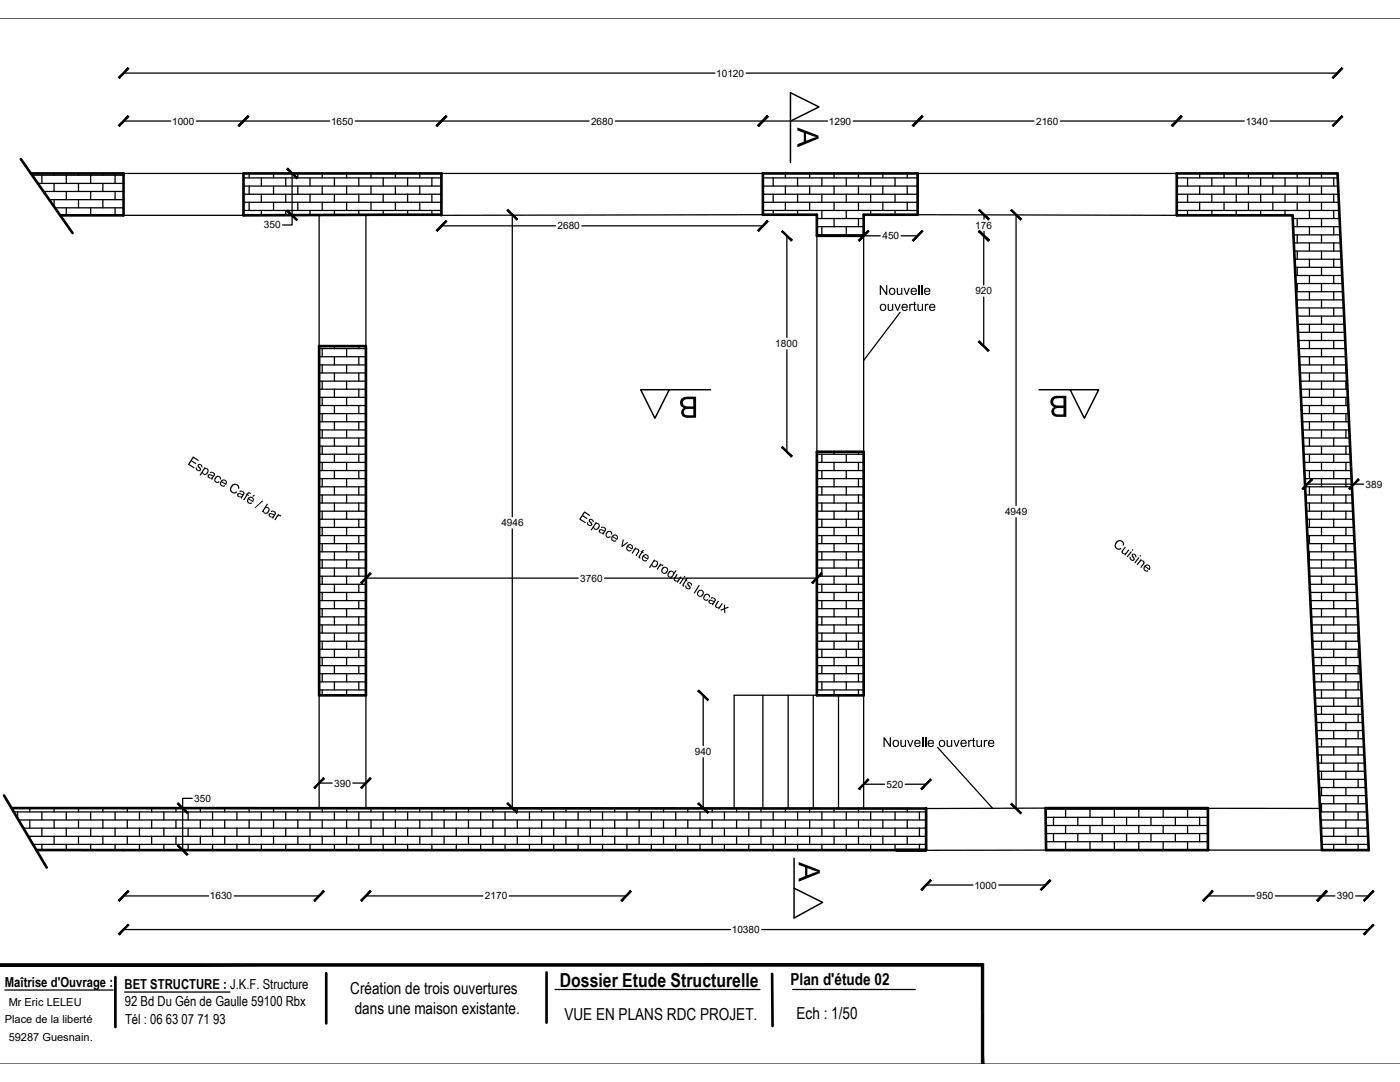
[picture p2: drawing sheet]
<svg xmlns="http://www.w3.org/2000/svg" width="279mm" height="216mm" viewBox="0 0 279 216" stroke-linecap="round" stroke-linejoin="round" font-family="sans-serif">
<!-- layer: 0 -->
<g fill="none" stroke="#000" stroke-width=".53">
<path d="M4.1 31.7l10.4 14.8M6.2 34.6h18.5v8.4h-12.7M152.3 34.6h30.8v8.3l-10.7-.1v4.3h-9.4v-4.3h-10.7zM234.8 34.6h32.1l6.3 135h-9.4l-5.8-126.6h-23.2zM88.1 42.8l-39.5 .2v-8.4h39.5v8.4M73 69.1h-9.3v69.6h9.3v-69.5M163 90.1h9.4v48.6h-9.4zM.8 158.7l8.5 14.4M2.3 161.2l182.5 .1M178.9 169.6h5.9h-5.9M184.8 161.2v8.4h-177.5M241.1 161.2h-32.4l.1 8.4h32.4"/>
<path d="M241.1 161.3v8.3M23 195v9.9M65.1 194.2v10M109.1 194v10.1M154.1 194.3l.1 10.4"/>
</g>
<g fill="none" stroke="#000" stroke-width=".25">
<path d="M6.4 35h18.3M7.6 36.6h17.1M8.4 35v1.6M8.7 38.2h16M9.8 39.8h14.9M10.8 34.6v.4M10.8 36.6v1.6M10.8 39.8v1.4M13.2 35v1.6M13.2 38.2v1.6M15.7 34.6v.4M15.7 36.6v1.6"/>
<path d="M15.7 39.8v1.7M18.1 35v1.6M18.1 38.2v1.6M20.5 34.6v.4M20.5 36.6v1.6M20.5 39.8v1.7M23 35v1.6M23 38.2v1.6M48.6 35.5h39.5M48.6 37.1h39.5M48.6 38.8h39.5M49.7 34.6v.9"/>
<path d="M49.7 37.1v1.7M52.2 35.5v1.6M52.2 38.8v1.6M54.6 34.6v.9M54.6 37.1v1.7M57 35.5v1.6M57 38.8v1.6M59.4 34.6v.9M59.4 37.1v1.7M61.9 35.5v1.6M61.9 38.8v1.6M64.3 34.6v.9"/>
<path d="M64.3 37.1v1.7M66.7 35.5v1.6M66.7 38.8v1.6M69.2 34.6v.9M69.2 37.1v1.7M71.6 35.5v1.6M71.6 38.8v1.6M74 34.6v.9M74 37.1v1.7M76.5 35.5v1.6M76.5 38.8v1.6M78.9 34.6v.9"/>
<path d="M78.9 37.1v1.7M81.3 35.5v1.6M81.3 38.8v1.6M83.8 34.6v.9M83.8 37.1v1.7M86.2 35.5v1.6M86.2 38.8v1.6M152.3 35.5h30.8M152.3 37.1h30.8M152.3 38.8h30.8M154.3 35.5v1.6M154.3 38.8v1.6"/>
<path d="M156.7 34.6v.9M156.7 37.1v1.7M159.2 35.5v1.6M159.2 38.8v1.6M161.6 34.6v.9M161.6 37.1v1.7M164 35.5v1.6M164 38.8v1.6M166.5 34.6v.9M166.5 37.1v1.7M168.9 35.5v1.6M168.9 38.8v1.6"/>
<path d="M171.3 34.6v.9M171.3 37.1v1.7M173.8 35.5v1.6M173.8 38.8v1.6M176.2 34.6v.9M176.2 37.1v1.7M178.6 35.5v1.6M178.6 38.8v1.6M181.1 34.6v.9M181.1 37.1v1.7M234.8 35.5h32.2M234.8 37.1h32.2"/>
<path d="M234.8 38.8h32.3M237 35.5v1.6M237 38.8v1.6M239.4 34.6v.9M239.4 37.1v1.7M241.9 35.5v1.6M241.9 38.8v1.6M244.3 34.6v.9M244.3 37.1v1.7M246.7 35.5v1.6M246.7 38.8v1.6M249.2 34.6v.9"/>
<path d="M249.2 37.1v1.7M251.6 35.5v1.6M251.6 38.8v1.6M254 34.6v.9M254 37.1v1.7M256.5 35.5v1.6M256.5 38.8v1.6M258.9 34.6v.9M258.9 37.1v1.7M261.3 35.5v1.6M261.3 38.8v1.6M263.7 34.6v.9"/>
<path d="M263.7 37.1v1.7M266.2 35.5v1.6M266.2 38.8v1.6M11 41.5h13.7M13.2 41.5v1.5M18.1 41.5v1.5M23 41.5v1.5M48.6 40.4h39.5M48.6 42h39.5M49.7 40.4v1.6M52.2 42v1M54.6 40.4v1.6"/>
<path d="M57 42v.9M59.4 40.4v1.6M61.9 42v.9M64.3 40.4v1.6M66.7 42v.9M69.2 40.4v1.6M71.6 42v.9M74 40.4v1.6M76.5 42v.8M78.9 40.4v1.6M81.3 42v.8M83.8 40.4v1.6"/>
<path d="M86.2 42v.8M152.3 40.4h30.8M152.3 42h30.8M154.3 42v.8M156.7 40.4v1.6M159.2 42v.8M161.6 40.4v1.6M163 43.6h9.4M163 45.2h9.4M163 46.9h9.4M164 42v1.6M164 45.2v1.7"/>
<path d="M166.5 40.4v1.6M166.5 43.6v1.6M166.5 46.9v.2M168.9 42v1.6M168.9 45.2v1.7M171.3 40.4v1.6M171.3 43.6v1.6M171.3 46.9v.2M173.8 42v.8M176.2 40.4v1.6M178.6 42v.8M181.1 40.4v1.6"/>
<path d="M234.8 40.4h32.4M234.8 42h32.5M237 42v.9M239.4 40.4v1.6M241.9 42v.9M244.3 40.4v1.6M246.7 42v1M249.2 40.4v1.6M251.6 42v1M254 40.4v1.6M256.5 42v1M258 43.6h9.3"/>
<path d="M258.1 45.2h9.3M258.1 46.9h9.4M258.2 48.5h9.4M258.3 50.1h9.3M258.4 51.7h9.3M258.4 53.3h9.4M258.5 55h9.4M258.6 56.6h9.3M258.7 58.2h9.3M258.7 59.8h9.4M258.9 40.4v1.6M258.9 43.6v1.6"/>
<path d="M258.9 46.9v1.6M258.9 50.1v1.6M258.9 53.3v1.7M258.9 56.6v1.6M258.9 59.8v1.6M261.3 42v1.6M261.3 45.2v1.7M261.3 48.5v1.6M261.3 51.7v1.6M261.3 55v1.6M261.3 58.2v1.6M263.7 40.4v1.6"/>
<path d="M263.7 43.6v1.6M263.7 46.9v1.6M263.7 50.1v1.6M263.7 53.3v1.7M263.7 56.6v1.6M263.7 59.8v1.6M266.2 42v1.6M266.2 45.2v1.7M266.2 48.5v1.6M266.2 51.7v1.6M266.2 55v1.6M266.2 58.2v1.6"/>
<path d="M63.7 69.6h9.3M63.7 71.2h9.3M63.7 72.8h9.3M63.7 74.4h9.3M63.7 76.1h9.3M63.7 77.7h9.3M63.7 79.3h9.3M64.3 69.6v1.6M64.3 72.8v1.6M64.3 76.1v1.6M64.3 79.3v1.6M66.7 69.1v.5"/>
<path d="M66.7 71.2v1.6M66.7 74.4v1.7M66.7 77.7v1.6M69.2 69.6v1.6M69.2 72.8v1.6M69.2 76.1v1.6M69.2 79.3v1.6M71.6 69.1v.5M71.6 71.2v1.6M71.6 74.4v1.7M71.6 77.7v1.6M258.8 61.4h9.4"/>
<path d="M258.9 63.1h9.3M259 64.7h9.3M259 66.3h9.4M259.1 67.9h9.4M259.2 69.6h9.3M259.4 72.8h9.3M259.4 74.4h9.4M259.5 76.1h9.3M259.6 77.7h9.3M259.7 79.3h9.3M261.3 61.4v1.7M261.3 64.7v1.6"/>
<path d="M261.3 67.9v1.7M261.3 71.2v1.6M261.3 74.4v1.7M261.3 77.7v1.6M263.7 63.1v1.6M263.7 66.3v1.6M263.7 69.6v1.6M263.7 72.8v1.6M263.7 76.1v1.6M263.7 79.3v1.6M266.2 61.4v1.7M266.2 64.7v1.6"/>
<path d="M266.2 67.9v1.7M266.2 71.2v1.6M266.2 74.4v1.7M266.2 77.7v1.6M268.6 71.2h-9.3M268.6 72.8v1.6M268.6 76.1v1.6M268.6 79.3v1.6M63.7 80.9h9.3M63.7 82.5h9.3M63.7 84.2h9.3M63.7 85.8h9.3"/>
<path d="M63.7 87.4h9.3M63.7 89h9.3M63.7 90.6h9.3M63.7 92.3h9.3M63.7 93.9h9.3M63.7 95.5h9.3M63.7 97.1h9.3M63.7 98.8h9.3M64.3 82.5v1.7M64.3 85.8v1.6M64.3 89v1.6M64.3 92.3v1.6"/>
<path d="M64.3 95.5v1.6M64.3 98.8v1.6M66.7 80.9v1.6M66.7 84.2v1.6M66.7 87.4v1.6M66.7 90.6v1.7M66.7 93.9v1.6M66.7 97.1v1.7M69.2 82.5v1.7M69.2 85.8v1.6M69.2 89v1.6M69.2 92.3v1.6"/>
<path d="M69.2 95.5v1.6M69.2 98.8v1.6M71.6 80.9v1.6M71.6 84.2v1.6M71.6 87.4v1.6M71.6 90.6v1.7M71.6 93.9v1.6M71.6 97.1v1.7M163 90.6h9.4M163 92.3h9.4M163 93.9h9.4M163 95.5h9.4"/>
<path d="M163 97.1h9.4M163 98.8h9.4M164 90.6v1.7M164 93.9v1.6M164 97.1v1.7M166.5 90.1v.5M166.5 92.3v1.6M166.5 95.5v1.6M166.5 98.8v1.6M168.9 90.6v1.7M168.9 93.9v1.6M168.9 97.1v1.7"/>
<path d="M171.3 90.1v.5M171.3 92.3v1.6M171.3 95.5v1.6M171.3 98.8v1.6M259.7 80.9h9.4M259.8 82.5h9.3M259.9 84.2h9.3M259.9 85.8h9.4M260 87.4h9.4M260.1 89h9.3M260.2 90.6h9.3M260.2 92.3h9.4"/>
<path d="M260.3 93.9h9.4M260.4 95.5h9.3M260.5 97.1h9.3M260.5 98.8h9.4M261.3 80.9v1.6M261.3 84.2v1.6M261.3 87.4v1.6M261.3 90.6v1.7M261.3 93.9v1.6M261.3 97.1v1.7M263.7 82.5v1.7M263.7 85.8v1.6"/>
<path d="M263.7 89v1.6M263.7 92.3v1.6M263.7 95.5v1.6M263.7 98.8v1.6M266.2 80.9v1.6M266.2 84.2v1.6M266.2 87.4v1.6M266.2 90.6v1.7M266.2 93.9v1.6M266.2 97.1v1.7M268.6 82.5v1.7M268.6 85.8v1.6"/>
<path d="M268.6 89v1.6M268.6 92.3v1.6M268.6 95.5v1.6M268.6 98.8v1.6M63.7 100.4h9.3M63.7 102h9.3M63.7 103.6h9.3M63.7 105.2h9.3M63.7 106.9h9.3M63.7 108.5h9.3M63.7 110.1h9.3M63.7 111.7h9.3"/>
<path d="M63.7 113.3h9.3M63.7 115h9.3M63.7 116.6h9.3M63.7 118.2h9.3M63.7 119.8h9.3M64.3 102v1.6M64.3 105.2v1.7M64.3 108.5v1.6M64.3 111.7v1.6M64.3 115v1.6M64.3 118.2v1.6M66.7 100.4v1.6"/>
<path d="M66.7 103.6v1.6M66.7 106.9v1.6M66.7 110.1v1.6M66.7 113.3v1.7M66.7 116.6v1.6M66.7 119.8v1.7M69.2 102v1.6M69.2 105.2v1.7M69.2 108.5v1.6M69.2 111.7v1.6M69.2 115v1.6M69.2 118.2v1.6"/>
<path d="M71.6 100.4v1.6M71.6 103.6v1.6M71.6 106.9v1.6M71.6 110.1v1.6M71.6 113.3v1.7M71.6 116.6v1.6M71.6 119.8v1.7M163 100.4h9.4M163 102h9.4M163 103.6h9.4M163 105.2h9.4M163 106.9h9.4"/>
<path d="M163 108.5h9.4M163 110.1h9.4M163 111.7h9.4M163 113.3h9.4M163 115h9.4M163 116.6h9.4M163 118.2h9.4M163 119.8h9.4M164 100.4v1.6M164 103.6v1.6M164 106.9v1.6M164 110.1v1.6"/>
<path d="M164 113.3v1.7M164 116.6v1.6M164 119.8v1.7M166.5 102v1.6M166.5 105.2v1.7M166.5 108.5v1.6M166.5 111.7v1.6M166.5 115v1.6M166.5 118.2v1.6M168.9 100.4v1.6M168.9 103.6v1.6M168.9 106.9v1.6"/>
<path d="M168.9 110.1v1.6M168.9 113.3v1.7M168.9 116.6v1.6M168.9 119.8v1.7M171.3 102v1.6M171.3 105.2v1.7M171.3 108.5v1.6M171.3 111.7v1.6M171.3 115v1.6M171.3 118.2v1.6M260.6 100.4h9.4M260.7 102h9.3"/>
<path d="M260.8 103.6h9.3M260.8 105.2h9.4M260.9 106.9h9.4M261 108.5h9.3M261.1 110.1h9.3M261.2 111.7h9.3M261.2 113.3h9.4M261.3 115h9.3M261.3 100.4v1.6M261.3 103.6v1.6M261.3 106.9v1.6M261.3 110.1v1.6"/>
<path d="M261.3 113.3v1.7M261.4 116.6h9.3M261.5 118.2h9.3M261.5 119.8h9.3M263.7 102v1.6M263.7 105.2v1.7M263.7 108.5v1.6M263.7 111.7v1.6M263.7 115v1.6M263.7 118.2v1.6M266.2 100.4v1.6M266.2 103.6v1.6"/>
<path d="M266.2 106.9v1.6M266.2 110.1v1.6M266.2 113.3v1.7M266.2 116.6v1.6M266.2 119.8v1.7M268.6 102v1.6M268.6 105.2v1.7M268.6 108.5v1.6M268.6 111.7v1.6M268.6 115v1.6M268.6 118.2v1.6M63.7 121.5h9.3"/>
<path d="M63.7 123.1h9.3M63.7 124.7h9.3M63.7 126.3h9.3M63.7 128h9.3M63.7 129.6h9.3M63.7 131.2h9.3M63.7 132.8h9.3M63.7 134.4h9.3M63.7 136.1h9.3M63.7 137.7h9.3M64.3 121.5v1.6M64.3 124.7v1.6"/>
<path d="M64.3 128v1.6M64.3 131.2v1.6M64.3 134.4v1.7M64.3 137.7v1M66.7 123.1v1.6M66.7 126.3v1.7M66.7 129.6v1.6M66.7 132.8v1.6M66.7 136.1v1.6M69.2 121.5v1.6M69.2 124.7v1.6M69.2 128v1.6"/>
<path d="M69.2 131.2v1.6M69.2 134.4v1.7M69.2 137.7v1M71.6 123.1v1.6M71.6 126.3v1.7M71.6 129.6v1.6M71.6 132.8v1.6M71.6 136.1v1.6M163 121.5h9.4M163 123.1h9.4M163 124.7h9.4M163 126.3h9.4"/>
<path d="M163 128h9.4M163 129.6h9.4M163 131.2h9.4M163 132.8h9.4M163 134.4h9.4M163 136.1h9.4M163 137.7h9.4M164 123.1v1.6M164 126.3v1.7M164 129.6v1.6M164 132.8v1.6M164 136.1v1.6"/>
<path d="M166.5 121.5v1.6M166.5 124.7v1.6M166.5 128v1.6M166.5 131.2v1.6M166.5 134.4v1.7M166.5 137.7v1M168.9 123.1v1.6M168.9 126.3v1.7M168.9 129.6v1.6M168.9 132.8v1.6M168.9 136.1v1.6M171.3 121.5v1.6"/>
<path d="M171.3 124.7v1.6M171.3 128v1.6M171.3 131.2v1.6M171.3 134.4v1.7M171.3 137.7v1M261.6 121.5h9.3M261.7 123.1h9.3M261.7 124.7h9.4M261.8 126.3h9.3M261.9 128h9.3M262 129.6h9.3M262 131.2h9.4"/>
<path d="M262.1 132.8h9.4M262.2 134.4h9.3M262.3 136.1h9.3M262.3 137.7h9.4M262.4 139.3h9.4M263.7 121.5v1.6M263.7 124.7v1.6M263.7 128v1.6M263.7 131.2v1.6M263.7 134.4v1.7M263.7 137.7v1.6M266.2 123.1v1.6"/>
<path d="M266.2 126.3v1.7M266.2 129.6v1.6M266.2 132.8v1.6M266.2 136.1v1.6M266.2 139.3v1.6M268.6 121.5v1.6M268.6 124.7v1.6M268.6 128v1.6M268.6 131.2v1.6M268.6 134.4v1.7M268.6 137.7v1.6M271 123.9v.8"/>
<path d="M271 126.3v1.7M271 129.6v1.6M271 132.8v1.6M271 136.1v1.6M271 139.3v1.6M262.5 140.9h9.3M262.6 142.5h9.3M262.6 144.2h9.4M262.7 145.8h9.4M262.8 147.4h9.3M262.9 149h9.3M263 150.6h9.3"/>
<path d="M263 152.3h9.4M263.1 153.9h9.3M263.2 155.5h9.3M263.2 157.1h9.4M263.3 158.8h9.3M263.7 140.9v1.6M263.7 144.2v1.6M263.7 147.4v1.6M263.7 150.6v1.7M263.7 153.9v1.6M263.7 157.1v1.7M266.2 142.5v1.7"/>
<path d="M266.2 145.8v1.6M266.2 149v1.6M266.2 152.3v1.6M266.2 155.5v1.6M266.2 158.8v1.6M268.6 140.9v1.6M268.6 144.2v1.6M268.6 147.4v1.6M268.6 150.6v1.7M268.6 153.9v1.6M268.6 157.1v1.7M271 142.5v1.7"/>
<path d="M271 145.8v1.6M271 149v1.6M271 152.3v1.6M271 155.5v1.6M271 158.8v1.6M2.8 162h182M3.5 162v1.3M3.7 163.6h181.1M4.7 165.2h180.1M5.6 166.9h179.2M5.9 161.2v.8M5.9 163.6v1.6"/>
<path d="M5.9 166.9v.5M6.6 168.5h178.2M8.4 162v1.6M8.4 165.2v1.7M8.4 168.5v1.1M10.8 161.2v.8M10.8 163.6v1.6M10.8 166.9v1.6M13.2 162v1.6M13.2 165.2v1.7M13.2 168.5v1.1M15.7 161.2v.8"/>
<path d="M15.7 163.6v1.6M15.7 166.9v1.6M18.1 162v1.6M18.1 165.2v1.7M18.1 168.5v1.1M20.5 161.2v.8M20.5 163.6v1.6M20.5 166.9v1.6M23 162v1.6M23 165.2v1.7M23 168.5v1.1M25.4 161.2v.8"/>
<path d="M25.4 163.6v1.6M25.4 166.9v1.6M27.8 162v1.6M27.8 165.2v1.7M27.8 168.5v1.1M30.3 161.2v.8M30.3 163.6v1.6M30.3 166.9v1.6M32.7 162v1.6M32.7 165.2v1.7M32.7 168.5v1.1M35.1 161.2v.8"/>
<path d="M35.1 163.6v1.6M35.1 166.9v1.6M37.5 162v1.6M37.5 165.2v1.7M37.5 168.5v1.1M40 161.2v.8M40 163.6v1.6M40 166.9v1.6M42.4 162v1.6M42.4 165.2v1.7M42.4 168.5v1.1M44.9 161.2v.8"/>
<path d="M44.9 163.6v1.6M44.9 166.9v1.6M47.3 162v1.6M47.3 165.2v1.7M47.3 168.5v1.1M49.7 161.2v.8M49.7 163.6v1.6M49.7 166.9v1.6M52.2 162v1.6M52.2 165.2v1.7M52.2 168.5v1.1M54.6 161.2v.8"/>
<path d="M54.6 163.6v1.6M54.6 166.9v1.6M57 162v1.6M57 165.2v1.7M57 168.5v1.1M59.4 161.2v.8M59.4 163.6v1.6M59.4 166.9v1.6M61.9 162v1.6M61.9 165.2v1.7M61.9 168.5v1.1M64.3 161.2v.8"/>
<path d="M64.3 163.6v1.6M64.3 166.9v1.6M66.7 162v1.6M66.7 165.2v1.7M66.7 168.5v1.1M69.2 161.2v.8M69.2 163.6v1.6M69.2 166.9v1.6M71.6 162v1.6M71.6 165.2v1.7M71.6 168.5v1.1M74 161.2v.8"/>
<path d="M74 163.6v1.6M74 166.9v1.6M76.5 162v1.6M76.5 165.2v1.7M76.5 168.5v1.1M78.9 161.2v.8M78.9 163.6v1.6M78.9 166.9v1.6M81.3 162v1.6M81.3 165.2v1.7M81.3 168.5v1.1M83.8 161.2v.8"/>
<path d="M83.8 163.6v1.6M83.8 166.9v1.6M86.2 162v1.6M86.2 165.2v1.7M86.2 168.5v1.1M88.6 161.2v.8M88.6 163.6v1.6M88.6 166.9v1.6M91.1 162v1.6M91.1 165.2v1.7M91.1 168.5v1.1M93.5 161.2v.8"/>
<path d="M93.5 163.6v1.6M93.5 166.9v1.6M95.9 162v1.6M95.9 165.2v1.7M95.9 168.5v1.1M98.4 161.2v.8M98.4 163.6v1.6M98.4 166.9v1.6M100.8 162v1.6M100.8 165.2v1.7M100.8 168.5v1.1M103.2 161.2v.8"/>
<path d="M103.2 163.6v1.6M103.2 166.9v1.6M105.7 162v1.6M105.7 165.2v1.7M105.7 168.5v1.1M108.1 161.2v.8M108.1 163.6v1.6M108.1 166.9v1.6M110.5 162v1.6M110.5 165.2v1.7M110.5 168.5v1.1M112.9 161.2v.8"/>
<path d="M112.9 163.6v1.6M112.9 166.9v1.6M115.4 162v1.6M115.4 165.2v1.7M115.4 168.5v1.1M117.8 161.2v.8M117.8 163.6v1.6M117.8 166.9v1.6M120.2 162v1.6M120.2 165.2v1.7M120.2 168.5v1.1M122.7 161.2v.8"/>
<path d="M122.7 163.6v1.6M122.7 166.9v1.6M125.1 162v1.6M125.1 165.2v1.7M125.1 168.5v1.1M127.6 161.2v.8M127.6 163.6v1.6M127.6 166.9v1.6M130 162v1.6M130 165.2v1.7M130 168.5v1.1M132.4 161.2v.8"/>
<path d="M132.4 163.6v1.6M132.4 166.9v1.6M134.9 162v1.6M134.9 165.2v1.7M134.9 168.5v1.1M137.3 161.2v.8M137.3 163.6v1.6M137.3 166.9v1.6M139.7 162v1.6M139.7 165.2v1.7M139.7 168.5v1.1M142.1 161.2v.8"/>
<path d="M142.1 163.6v1.6M142.1 166.9v1.6M144.6 162v1.6M144.6 165.2v1.7M144.6 168.5v1.1M147 161.2v.8M147 163.6v1.6M147 166.9v1.6M149.4 162v1.6M149.4 165.2v1.7M149.4 168.5v1.1M151.9 161.2v.8"/>
<path d="M151.9 163.6v1.6M151.9 166.9v1.6M154.3 162v1.6M154.3 165.2v1.7M154.3 168.5v1.1M156.7 161.2v.8M156.7 163.6v1.6M156.7 166.9v1.6M159.2 162v1.6M159.2 165.2v1.7M159.2 168.5v1.1M161.6 161.2v.8"/>
<path d="M161.6 163.6v1.6M161.6 166.9v1.6M164 162v1.6M164 165.2v1.7M164 168.5v1.1M166.5 161.2v.8M166.5 163.6v1.6M166.5 166.9v1.6M168.9 162v1.6M168.9 165.2v1.7M168.9 168.5v1.1M171.3 161.2v.8"/>
<path d="M171.3 163.6v1.6M171.3 166.9v1.6M173.8 162v1.6M173.8 165.2v1.7M173.8 168.5v1.1M176.2 161.2v.8M176.2 163.6v1.6M176.2 166.9v1.6M178.6 162v1.6M178.6 165.2v1.7M178.6 168.5v1.1M181.1 161.2v.8"/>
<path d="M181.1 163.6v1.6M181.1 166.9v1.6M183.5 162v1.6M183.5 165.2v1.7M183.5 168.5v1.1M208.7 161.5h32.4M208.7 163.1h32.4M208.7 164.7h32.4M208.7 166.3h32.4M208.7 168h32.4M208.8 169.6h32.3M210.2 161.2v.3"/>
<path d="M210.2 163.1v1.6M210.2 166.3v1.7M210.2 169.6h.1M212.7 161.5v1.6M212.7 164.7v1.6M212.7 168v1.6M215.1 161.2v.3M215.1 163.1v1.6M215.1 166.3v1.7M215.1 169.6h.1M217.5 161.5v1.6M217.5 164.7v1.6"/>
<path d="M217.5 168v1.6M220 161.2v.3M220 163.1v1.6M220 166.3v1.7M220 169.6h.1M222.4 161.5v1.6M222.4 164.7v1.6M222.4 168v1.6M224.8 161.2v.3M224.8 163.1v1.6M224.8 166.3v1.7M224.8 169.6h.1"/>
<path d="M227.3 161.5v1.6M227.3 164.7v1.6M227.3 168v1.6M229.7 161.2v.3M229.7 163.1v1.6M229.7 166.3v1.7M229.7 169.6h.1M232.1 161.5v1.6M232.1 164.7v1.6M232.1 168v1.6M234.6 161.2v.3M234.6 163.1v1.6"/>
<path d="M234.6 166.3v1.7M234.6 169.6h.1M237 161.5v1.6M237 164.7v1.6M237 168v1.6M239.4 161.2v.3M239.4 163.1v1.6M239.4 166.3v1.7M239.4 169.6h.1M263.4 160.4h9.3M263.5 162h9.3M263.5 163.6h9.4"/>
<path d="M263.6 165.2h9.3M263.7 166.9h9.3M263.7 160.4v1.6M263.7 163.6v1.6M263.7 166.9v1.1M263.8 168.5h9.3M266.2 162v1.6M266.2 165.2v1.7M266.2 168.5v1.1M268.6 160.4v1.6M268.6 163.6v1.6M268.6 166.9v1.6"/>
<path d="M271 162v1.6M271 165.2v1.7M271 168.5v1.1"/>
</g>
<!-- layer: 00txt structure -->
<g fill="none" stroke="#000" stroke-width=".25">
<path d="M24.7 14.6h118M148.9 14.6h118M24.7 24.2h9.4M39.2 24.2h26.6M58.3 34.6v10.3h-1.9M70.9 24.2h46.7M122.8 24.2h42.3M170.3 24.2h36.1M211.6 24.2h36.7M253.4 24.2h13.5M88.1 45.1h22.7M102.2 42.8v60.3"/>
<path d="M116.1 45.1h36.2M157 47.1v20.3M172.4 47.1h3.3M179.9 47.1h3.2M196.3 47.1v9.8M196.3 59.3v9.8M196.4 42.8v.9M196.4 46.1v1M202.8 42.9v58M157 69.8v20.3M260.9 96.6h11.2M73 115.4h42.4"/>
<path d="M102.2 105.5v55.7M120.6 115.4h42.4M202.8 103.3v58M140.3 138.7v10.1M38.4 159.3h-2v10.3M63.7 156.3h2.6M70.4 156.3h2.6M140.3 151.2v10M172.4 156.5h4.1M180.7 156.5h4.1M24.7 178.8h16.9M46.7 178.8h17"/>
<path d="M73 178.8h23.4M101.6 178.8h23.4M184.8 176.6h9.4M199.3 176.6h9.4M241.1 178.8h9.3M254.5 178.8h11.9M270.6 178.8h2.6M24.7 185.5h121.1M152 185.5h121.2"/>
</g>
<g fill="#000" stroke="#000" stroke-width=".2">
<path d="M25.5 13.5l-1.7 2.1 1.9-1.9zM23.6 15.4l1.9-1.9-1.7 2.1z"/>
<path d="M265.9 15.4l.2 .2 1.7-2.1zM267.8 13.5l.2 .2-1.9 1.9z"/>
<path d="M25.5 23.1l-1.7 2.1 1.9-1.9zM23.6 25l1.9-1.9-1.7 2.1z"/>
<path d="M47.5 25l.3 .2 1.7-2.1zM49.5 23.1l.2 .2-1.9 1.9z"/>
<path d="M49.5 23.1l-1.7 2.1 1.9-1.9zM49.5 23.1l-1.7 2.1-.3-.2z"/>
<path d="M57.2 33.7l2 2 .2-.2zM57.4 33.5l2 2-2.2-1.8z"/>
<path d="M87 25l.2 .2 1.8-2.1zM89 23.1l.2 .2-2 1.9z"/>
<path d="M89 23.1l-1.8 2.1 2-1.9zM87 25l2-1.9-1.8 2.1z"/>
<path d="M151.2 25l.2 .2 1.7-2.1zM153.1 23.1l.2 .2-1.9 1.9z"/>
<path d="M153.1 23.1l-1.7 2.1 1.9-1.9zM153.1 23.1l-1.7 2.1-.2-.2z"/>
<path d="M182.1 25l.2 .2 1.7-2.1zM184 23.1l.2 .2-1.9 1.9z"/>
<path d="M184 23.1l-1.7 2.1 1.9-1.9zM184 23.1l-1.7 2.1-.2-.2z"/>
<path d="M233.8 25l.2 .2 1.7-2.1zM235.7 23.1l.2 .2-1.9 1.9z"/>
<path d="M235.7 23.1l-1.7 2.1 1.9-1.9zM235.7 23.1l-1.7 2.1-.2-.2z"/>
<path d="M267.8 23.1l-1.9 1.9 .2 .2zM267.8 23.1l.2 .2-1.9 1.9z"/>
<path d="M57.4 41.9l-.2 .2 2.2 1.7zM57.2 42.1l2.2 1.7-.2 .2z"/>
<path d="M89 44l-1.8 2.1 2-1.9zM89 44l-1.8 2.1-.2-.2z"/>
<path d="M101.2 42l1.9 1.9 .2-.2zM101.2 42l.2-.2 1.9 1.9z"/>
<path d="M153.1 44l-1.9 1.9 .2 .2zM153.1 44l.2 .2-1.9 1.9z"/>
<path d="M156 46.2l1.9 1.9 .2-.2zM156 46.2l.2-.2 1.9 1.9z"/>
<path d="M173.2 46l-1.7 2.1 1.9-1.9zM171.3 47.9l1.9-1.9-1.7 2.1z"/>
<path d="M182.1 47.9l.2 .2 1.7-2.1zM184 46l.2 .2-1.9 1.9z"/>
<path d="M195.3 46.2l2.1 1.7-1.9-1.9zM195.3 46.2l2.1 1.7-.2 .2z"/>
<path d="M195.3 46.2l1.9 1.9 .2-.2zM195.3 46.2l.2-.2 1.9 1.9z"/>
<path d="M195.3 42l1.9 1.9 .2-.2zM195.3 42l.2-.2 1.9 1.9z"/>
<path d="M201.7 42l1.9 1.9 .2-.2zM201.7 42l.2-.2 1.9 1.9z"/>
<path d="M195.5 68l-.2 .2 2.1 1.7zM195.3 68.2l2.1 1.7-.2 .2z"/>
<path d="M156.2 89.1l-.2 .2 2.1 1.7zM156 89.3l2.1 1.7-.2 .2z"/>
<path d="M261.7 95.5l-1.7 2.2 2-1.9zM261.7 95.5l-1.7 2.2-.2-.2z"/>
<path d="M271.1 95.5l-1.9 2 .1 .2zM271.1 95.5l.2 .3-2 1.9z"/>
<path d="M73.9 114.3l-1.7 2.1 1.9-1.9zM73.9 114.3l-1.7 2.1-.2-.2z"/>
<path d="M162 116.2l.2 .2 1.7-2.1zM163.9 114.3l.2 .2-1.9 1.9z"/>
<path d="M139.3 137.9l1.9 1.9 .2-.2zM139.3 137.9l.2-.2 1.9 1.9z"/>
<path d="M64.5 155.2l-1.7 2.1 1.9-1.9zM64.5 155.2l-1.7 2.1-.2-.2z"/>
<path d="M73.9 155.2l-1.9 1.9 .2 .2zM73.9 155.2l.2 .2-1.9 1.9z"/>
<path d="M173.2 155.4l-1.7 2.1 1.9-1.9zM173.2 155.4l-1.7 2.1-.2-.1z"/>
<path d="M183.7 157.4l.3 .1 1.7-2.1zM185.7 155.4l.2 .2-1.9 1.9z"/>
<path d="M25.5 177.7l-1.7 2.1 1.9-1.9zM25.5 177.7l-1.7 2.1-.2-.2z"/>
<path d="M35.6 168.6l-.2 .2 2.1 1.7zM35.4 168.8l2.1 1.7-.2 .2z"/>
<path d="M35.4 160.4l1.9 1.9 .2-.2zM35.4 160.4l.2-.2 1.9 1.9z"/>
<path d="M64.5 177.7l-1.9 1.9 .2 .2zM64.5 177.7l.2 .2-1.9 1.9z"/>
<path d="M73.9 177.7l-1.7 2.1 1.9-1.9zM73.9 177.7l-1.7 2.1-.2-.2z"/>
<path d="M101.2 160.4l2.1 1.7-1.9-1.9zM101.2 160.4l2.1 1.7-.2 .2z"/>
<path d="M125.8 177.7l-1.9 1.9 .2 .2zM125.8 177.7l.2 .2-1.9 1.9z"/>
<path d="M139.3 160.4l2.1 1.7-1.9-1.9zM139.3 160.4l2.1 1.7-.2 .2z"/>
<path d="M185.7 175.5l-1.7 2.2 1.9-2zM185.7 175.5l-1.7 2.2-.2-.2z"/>
<path d="M201.7 160.5l2.1 1.7-1.9-1.9zM201.7 160.5l2.1 1.7-.2 .2z"/>
<path d="M207.6 177.5l.2 .2 1.7-2.2zM209.5 175.5l.2 .2-1.9 2z"/>
<path d="M241.9 177.7l-1.7 2.1 1.9-1.9zM240 179.6l1.9-1.9-1.7 2.1z"/>
<path d="M264.7 177.7l-1.9 1.9 .2 .2zM264.7 177.7l.2 .2-1.9 1.9z"/>
<path d="M264.7 177.7l-1.7 2.1 1.9-1.9zM264.7 177.7l-1.7 2.1-.2-.2z"/>
<path d="M274 177.7l-1.9 1.9 .2 .2zM274 177.7l.2 .2-1.9 1.9z"/>
<path d="M25.5 184.4l-1.7 2.1 1.9-1.9zM23.6 186.3l1.9-1.9-1.7 2.1z"/>
<path d="M272.1 186.3l.2 .2 1.7-2.1zM274 184.4l.2 .2-1.9 1.9z"/>
</g>
<!-- layer: linteaux -->
<g fill="none" stroke="#000" stroke-width=".25">
<path d="M24.7 34.6h23.9M88.1 34.6h64.2M183.1 34.6h51.7M24.7 43h23.9M63.7 42.9v26.1M73 42.9v26.1M152.3 42.8l-64.2 .2M163 47.1v43M172.4 47.1v43M183.1 42.8l51.7 .2M179.6 62.3l-7.2 9.6M63.7 138.7v22.5"/>
<path d="M73 138.7v22.5M152.3 138.7v22.5M157.3 138.7v22.5M162.3 138.7v22.5M163 138.7h-16.5v22.5M167.3 138.7v22.5M172.4 138.7v22.5M187.1 149.2l11 12.1M208.7 161.2l-23.9 .1M208.8 169.6l-24 .1M241.1 161.3h22.3M241.1 169.6h22.7"/>
</g>
<!-- layer: textes. R+1 -->
<path d="M157.8 24.2l5.6-2.9-5.6-2.8v13.9M133.6 77.8l-2.9 5.7-2.8-5.7h13.9M207.3 77.8h12l-2.9 5.7-2.8-5.7M158.5 171.3v11.9l5.7-3.1-5.7-2.9" fill="none" stroke="#000" stroke-width=".3"/>
<g fill="#000">
<path d="M159.1 25.4l4.2 1.7 .1 .5-4.3 1.8v-.6l1.3-.5v-1.8l-1.3-.5zM160.9 26.6v1.5l2-.8z"/>
<path d="M136.1 79.5l.6-.3 2.2-.1v4.3h-2l-.7-.4-.2-.4v-.5l.2-.5 .3-.2-.6-.4-.2-.5 .1-.5zM136.6 81.8l-.1 .1a.72 .72 0 0 0 .2 .8 .72 .72 0 0 0 .8 .2h.9v-1.3h-1.4zM136.5 79.8l-.2 .5 .2 .6 .5 .2h1.4l-.1-1.4h-1.2z"/>
<path d="M209.9 79.4l.8-.4h2.1v4.2h-1.9l-.6-.2-.3-.3-.2-.8 .3-.4 .3-.3-.4-.2-.3-.5v-.7zM210.6 81.6l-.2 .2a.74 .74 0 0 0 .2 .8 .74 .74 0 0 0 .8 .1h.8v-1.3zM210.4 79.7l-.2 .5 .2 .5 .6 .2h1.2v-1.4h-1.3z"/>
<path d="M159.4 172l4.2 1.6v.6l-4.2 1.7v-.6l1.3-.5v-1.7l-1.3-.5zM161.1 173.2v1.4l2.1-.7z"/>
</g>
<!-- layer: 00txt structure -->
<g fill="#000">
<path d="M175.6 56.9h.2l1 1.5v-1.5h.3v1.9h-.3l-1-1.5v1.5h-.2zM179 57.4h.2v1.1l.3 .2 .4-.3v-1h.2v1.4h-.2v-.2l-.4 .3-.5-.2zM180.3 57.4h.3l.3 1.2 .4-1.2h.3l-.5 1.4h-.3zM183.3 56.9h.2v1.9h-.2zM183.9 56.9h.2v1.9h-.2zM177.1 60.6h.3v1.1l.2 .1 .4-.1v-1.1h.3v1.4h-.2v-.2l-.4 .3-.5-.2zM178.5 60.6h.3l.3 1.1 .4-1.1h.3l-.6 1.4h-.2zM181.5 60.6h.2v.3l.2-.3 .3 .1-.1 .2h-.2l-.2 .1v1h-.2zM182.4 60.3l.2-.1v.4h.3v.2h-.3v.9l.3 .1v.2l-.5-.1v-1.1h-.2v-.2h.2zM183.1 60.6h.2v1.1l.2 .1 .4-.1 .1-1.1h.2v1.4h-.2v-.2l-.3 .3-.5-.2zM184.6 60.6h.2v.3l.2-.3 .3 .1v.2h-.3l-.2 .1v1h-.2zM38.5 91.1l1.2 .7-.1 .2-1-.6-.3 .5 .9 .6-.1 .1-.9-.5-.4 .5 1 .7-.1 .2-1.2-.8z"/>
<path d="M39.5 92.7l.5-.1 .4 .4v.3l-.2-.1-.1-.3-.4-.1v.2l.5 .7-.4 .3-.5-.1-.2-.4v-.3l.2 .1 .1 .4 .2 .1 .3-.1-.1-.2-.4-.5zM43 95.1l.6-.2 .5 .4v.4l-.5-.6-.5 .4-.1 .4 .1 .2 .3 .1 .2-.2 .2 .1-.3 .3-.4-.1-.3-.4v-.4zM46.3 96.8l.4-.3h.4l.6 .6v.5l-.2-.1-.1-.5-.4-.2h-.3l-.5 .5v.6l.5 .4 .5-.3 .1 .2-.3 .2h-.6l-.5-.5v-.5zM49.1 98.4l.2 .2 .3-.4 .5 .2-.1 .2-.4-.1-.1 .2 .2 .1-.1 .2-.2-.2-.7 1-.2-.1 .7-1-.2-.1zM50.8 101.3l1.5-1.4 .2 .1-1.5 1.3zM55.5 102.5l.2 .1-.1 .2 .3-.1 .2 .3-.2 .1-.1-.2-.3 .1-.5 .8-.2-.1zM116.6 102l1.2 .8-.2 .2-.9-.7-.3 .5 .9 .6-.2 .2-.9-.6-.3 .6 1 .6-.1 .2-1.2-.8zM117.5 103.7l.6-.2 .4 .4-.1 .3h-.2l.1-.2-.3-.2h-.3l.5 .8-.2 .4-.5-.1-.4-.4 .1-.3 .2 .1 .1 .4 .3 .1 .2-.2-.5-.6zM121.1 106.1l.5-.2 .5 .3v.5l-.2-.1v-.3l-.3-.2-.5 .4v.3l.1 .3h.3l.2-.1 .2 .1-.3 .2h-.3l-.4-.3-.1-.4zM124.3 107.6l.2 .1-.3 1.2 1-.7 .2 .1-1.2 .9-.2-.1zM126.8 109.2l.2 .1-.1 .2h.4l.3 .4-.6 1.1-.2-.2 .5-.8-.1-.3h-.4l-.6 .8-.2-.1zM127.9 109.9l.2 .1 .2-.3h.2l-.2 .5 .2 .1-.1 .1-.2-.1-.5 .7 .1 .3v.2l-.3-.2-.1-.2 .6-.9-.2-.1z"/>
<path d="M131.8 112.4l.2 .1-.1 .2 .3-.1 .2 .3-.2 .1-.2-.2-.2 .1-.6 .8-.2-.1zM135 114.5l.3 .1-.6 .9 .1 .3h.4l.6-.8 .2 .1-.7 1.2-.2-.1 .1-.2h-.4l-.3-.3zM136.7 115.6l.1 .1 .2-.3h.3l-.3 .4 .2 .1-.1 .2-.2-.2-.5 .8 .2 .2-.1 .2-.3-.3 .5-1-.1-.1zM137.2 116.2h.6l.3 .4v.3l-.2-.1v-.2l-.2-.2h-.3l.5 .8-.4 .4-.4-.1-.3-.4v-.3l.2 .1v.2l.2 .2h.4v-.1l-.5-.6zM139.5 116.7l.2 .1-1.1 1.7-.2-.2zM140.6 118.7l.5-.3 .5 .4v.4l-.2-.1v-.3l-.3-.1h-.2l-.3 .5 .1 .4 .3 .1 .2-.2 .2 .2-.2 .1-.4 .1-.4-.3v-.5zM222.7 108.1l.5-.3h.4l.6 .4 .1 .7-.3-.1v-.6l-.4-.2-.5 .2-.4 .6 .2 .5 .4 .2 .4-.2 .1 .2-.6 .2-.6-.4-.2-.5zM224.5 109.1l.2 .1-.6 .9 .1 .3h.4l.6-.8 .2 .1-.8 1.1-.2-.1 .1-.1-.4-.1-.3-.3zM225.9 110.6l.5-.1 .4 .4-.1 .4-.3-.6h-.3l.4 .8-.3 .4-.5-.1-.3-.4 .1-.3 .2 .1v.2l.2 .3 .3-.1-.4-.6zM227.7 111.5l.2 .2-.2 .1 .5 .1 .2 .3-.1 .4-.6 .7-.2-.1 .7-.9-.2-.3h-.4l-.6 .8-.2-.2zM143.3 119.8l.2 .2-.5 .8 .1 .3h.4l.6-.8 .2 .1-.8 1.2-.2-.1 .1-.2h-.4l-.3-.3zM144.5 120.6l.2 .1v.6l.5-.2 .3 .1-.8 .3 .1 .9-.3-.1v-.7l-.6 .3-.2-.2 .8-.3z"/>
<path d="M176.3 147.1h.3l1 1.5v-1.5h.2v1.9h-.3l-.9-1.5v1.5h-.3zM179.7 147.7h.2v1l.2 .2 .4-.2 .1-1h.2v1.3h-.2v-.2l-.4 .3-.4-.2zM181 147.7h.3l.4 1.1 .4-1.1h.2l-.5 1.3h-.2zM184 147.1h.2v1.9h-.2zM184.6 147.1h.2v1.9h-.2zM188.9 147.7h.2l.1 1 .2 .2 .3-.2 .1-1h.2v1.3h-.2v-.2l-.4 .3-.4-.2zM190.3 147.7h.2l.4 1.1 .4-1.1h.2l-.5 1.3h-.2zM193.2 147.7h.2v.1l.3-.2 .3 .1-.1 .2-.4 .1v1h-.3zM194.2 147.3l.2-.1v.5h.2v.1h-.2v.9l.2 .1 .1 .2h-.4l-.1-.2v-1h-.2v-.1h.2zM194.9 147.7h.2v1l.2 .2 .4-.2v-1h.3v1.3h-.2v-.2l-.4 .3-.5-.2zM196.3 147.7h.3v.1l.2-.2 .3 .1-.1 .2h-.3l-.1 .2v.9h-.3z"/>
<path d="M177.3 58.1a.7 .7 0 0 1 1.4 0 .7 .7 0 0 1-1.4 0zM177.8 57.7l-.1 .7 .1 .2 .4 .1 .2-.3v-.6l-.3-.2z"/>
<path d="M181.9 57.6l.6-.2 .4 .3 .1 .5h-1.1l.4 .5 .7-.3-.2 .4-.6 .1-.4-.3-.1-.6zM182.1 57.7l-.1 .3h.8l-.3-.4z"/>
<path d="M184.6 57.6l.6-.2 .3 .2 .2 .6h-1.1l.1 .3 .3 .2 .3-.1 .1-.2h.3l-.2 .3-.6 .2-.4-.3-.1-.6zM184.8 57.7l-.1 .3h.7l-.2-.4z"/>
<path d="M175.5 61.3a.71 .71 0 0 1 1.4 0 .71 .71 0 0 1-1.4 0zM176 60.9l-.1 .7 .2 .2h.3l.2-.2v-.6l-.2-.2z"/>
<path d="M180.1 60.8l.4-.2 .5 .2 .2 .6h-1.1l.1 .3 .3 .2 .3-.1 .1-.2h.3l-.2 .3-.6 .2-.3-.2-.2-.5zM180.3 60.9l-.2 .3h.8l-.2-.4z"/>
<path d="M185.6 60.8l.4-.2 .5 .2 .2 .6h-1l.1 .3 .2 .2 .3-.1 .1-.2h.3l-.2 .3-.6 .2-.3-.2-.2-.5zM185.8 60.9l-.1 .3h.7l-.2-.4z"/>
<path d="M40.9 93.2l.1 .1-.1 .2 .4-.1 .3 .3v.6l-.3 .3-.3 .2-.4-.1-.2-.4-.4 .6-.2-.1zM40.8 93.7l-.3 .6 .2 .2 .2 .1 .4-.3 .1-.4-.2-.3z"/>
<path d="M41.8 94.3l.5-.2 .6 .4v.3l-.5 1-.2-.1v-.2l-.6-.1-.2-.5 .3-.3 .9 .3 .1-.3-.3-.3-.4 .1zM41.7 94.9v.2l.3 .2 .5-.3-.6-.2z"/>
<path d="M44.1 95.9l.6-.2 .5 .3 .1 .4-.2 .4-.9-.6-.1 .2 .1 .4 .2 .1 .4-.1 .2 .1-.2 .2h-.5l-.3-.3-.1-.4zM44.4 95.9l-.1 .2 .7 .4 .1-.3-.2-.3z"/>
<path d="M47.8 98l.4-.1 .6 .4-.5 1.2-.3-.1 .1-.1-.5-.1-.3-.3 .1-.3 .2-.2 .9 .2 .1-.1-.3-.4-.4 .1zM47.6 98.6l.1 .4h.5a.23 .23 0 0 0 .1-.3 .23 .23 0 0 0-.4-.1z"/>
<path d="M49.5 99.4l.6-.3 .5 .3 .1 .4-.2 .4-.9-.5-.1 .1 .2 .5 .5-.1 .1 .2-.4 .2-.5-.3-.1-.5zM49.8 99.4l.6 .5 .1-.2-.2-.3-.3-.1zM50.3 99l.4-.2 .2 .1-.4 .2z"/>
<path d="M53.3 100.5l.2 .1-.4 .6h.5l.2 .6-.4 .6-.5 .1-.2-.1-.2-.3v.1l-.2-.1zM53 101.4l-.3 .6 .1 .3h.3l.4-.3 .1-.4-.2-.3z"/>
<path d="M54 102l.5-.1 .6 .4v.3l-.6 .9-.2-.1 .1-.2h-.4l-.3-.2-.1-.4 .3-.2 .8 .2 .1-.3-.2-.2-.4 .1zM53.9 102.6l-.1 .3 .3 .2 .3-.1 .2-.2z"/>
<path d="M118.9 104.1l.2 .1-.1 .2h.3l.3 .2v.6l-.2 .4-.4 .1-.4-.1-.2-.3-.3 .6-.2-.2zM118.9 104.6l-.3 .7 .4 .2 .4-.3 .1-.4-.2-.3z"/>
<path d="M119.9 105.2l.6-.1 .5 .4-.1 .3-.5 .9-.2-.1 .1-.2h-.5l-.3-.4v-.2l.3-.2 .8 .2 .1-.1-.2-.4-.4 .1zM119.8 105.8l-.1 .3 .2 .1h.5a.19 .19 0 0 0 .1-.2 .19 .19 0 0 0-.3-.1z"/>
<path d="M122.2 106.9l.6-.3 .5 .4v.3l-.2 .5-.8-.6-.1 .1 .1 .4 .3 .2 .2-.1 .2 .1-.1 .1-.4 .1-.5-.3v-.5zM122.4 107l.6 .5 .1-.3-.1-.3z"/>
<path d="M125.2 108.9l.4-.3 .6 .2 .1 .4-.1 .5-.9-.6-.1 .2 .2 .5 .4-.1 .2 .2-.5 .1-.4-.2-.2-.4zM125.5 108.8l-.1 .2 .6 .4 .1-.3-.1-.2z"/>
<path d="M128.4 110.7l.5-.1 .5 .3 .1 .4-.2 .4-.9-.6-.1 .3 .2 .4 .5-.1 .2 .2-.1 .1h-.5l-.4-.3-.1-.6zM128.6 110.9l-.1 .1 .7 .4v-.3l-.1-.3z"/>
<path d="M130.6 111.6l.1 .1-.1 .2 .3-.1 .4 .3v.6l-.6 .5-.5-.1-.1-.3-.4 .6-.2-.2zM130.5 112.2l-.3 .6 .3 .2h.2l.4-.4v-.4l-.2-.2z"/>
<path d="M132 113.8a.71 .71 0 0 1 1.4 0 .71 .71 0 0 1-1.4 0zM132.5 113.4l-.3 .6 .1 .2 .4 .1 .3-.3 .1-.4-.3-.3z"/>
<path d="M133.4 114.1l.6-.2 .4 .2 .1 .2 .3-.6 .2 .2-1 1.6-.2-.1 .1-.2-.3 .1-.4-.4v-.4zM133.7 114.2l-.3 .6 .2 .3h.2l.4-.4 .1-.4-.3-.2z"/>
<path d="M136.3 115.3l.2 .1-.8 1.2-.1-.1zM136.6 114.9l.2 .1-.1 .2-.3-.1z"/>
<path d="M139.1 118.4a.7 .7 0 0 1 1.4 0 .7 .7 0 0 1-1.4 0zM139.6 117.9l-.3 .7 .5 .3 .3-.3 .2-.4-.3-.3z"/>
<path d="M225.7 110l.2 .1-.9 1.1-.1-.1zM226 109.6l.2 .1-.2 .2-.2-.1z"/>
<path d="M227.2 111.2l.2 .1-.9 1.1-.1-.1zM227.5 110.7l.2 .2-.1 .2-.2-.1z"/>
<path d="M228.4 112.9l.5-.3 .3 .1 .3 .2 .1 .5-.2 .4-.9-.7-.1 .2 .2 .5h.4l.2 .2-.5 .1-.4-.4-.1-.4zM228.7 112.9l.6 .5 .1-.2-.2-.3z"/>
<path d="M141.8 119.3l.5-.1 .6 .4-.6 1.2-.2-.1 .1-.2-.6-.1-.2-.3 .2-.4 .7 .2a.25 .25 0 0 0 .3-.3 .25 .25 0 0 0-.3-.2l-.3 .1zM141.7 119.9v.3l.2 .2 .3-.1a.22 .22 0 0 0 .1-.3 .22 .22 0 0 0-.3-.1z"/>
<path d="M178.1 148.3a.71 .71 0 0 1 1.4 0 .71 .71 0 0 1-1.4 0zM178.3 148.4a.48 .48 0 0 0 .9 0 .48 .48 0 0 0-.9 0z"/>
<path d="M182.6 147.8l.4-.2 .6 .2 .1 .6h-1l.3 .5 .3-.1 .2-.2h.2l-.2 .3-.5 .2-.4-.3-.1-.3zM182.8 147.9l-.1 .3h.8l-.3-.4z"/>
<path d="M185.4 147.7l.5-.1 .5 .4v.4h-1l.3 .5 .7-.3-.3 .4-.5 .1-.4-.3-.1-.6zM185.5 147.9l-.1 .3h.8l-.2-.4z"/>
<path d="M187.3 148.3a.71 .71 0 0 1 1.4 0 .71 .71 0 0 1-1.4 0zM187.5 148.4a.5 .5 0 0 0 1 0 .5 .5 0 0 0-1 0z"/>
<path d="M191.8 147.8l.4-.2 .5 .2 .3 .6h-1.1v.1l.3 .4 .7-.3-.1 .3-.5 .2-.5-.3-.1-.6zM192.1 147.9l-.2 .3h.8l-.2-.4z"/>
<path d="M197.3 147.8l.4-.2 .5 .1 .3 .7h-1.1l.3 .5 .7-.3-.1 .3-.4 .2-.6-.2-.1-.4zM197.6 147.9l-.2 .3h.8l-.2-.4z"/>
</g>
<!-- layer: BECT-cartouche -->
<g fill="#000" stroke="#000" stroke-width=".2">
<path d="M0 192.8h196.1v-.5zM0 192.3h196.1l-196.1 .5z"/>
<path d="M195.9 192.3l.4 20v-20zM195.9 192.3l.4 20h-.4z"/>
</g>
<path d="M1 197.5h21.6M24.8 198h21.1M110.8 197.4h40.9M158.2 197.4h24.5" fill="none" stroke="#000" stroke-width=".25"/>
<!-- layer: 00txt structure -->
<path d="M0 3.6h279.4M0 212.3h279.4" fill="none" stroke="#000" stroke-width=".2"/>
<text font-size="3.9" x="111.7" y="196.9">Dossier Etude Structurelle</text>
<g font-size="3.3">
<text x="157.8" y="196.5">Plan d'étude 02</text>
<text x="69.9" y="198.4">Création de trois ouvertures</text>
<text x="70.8" y="202.3">dans une maison existante.</text>
<text x="112.6" y="203.5">VUE EN PLANS RDC PROJET.</text>
<text x="159" y="203.4">Ech : 1/50</text>
</g>
<g font-size="2.8">
<text x="1" y="197">Maîtrise d'Ouvrage :</text>
<text x="24.8" y="197.4">BET STRUCTURE : J.K.F. Structure</text>
<text x="24.9" y="200.8">92 Bd Du Gén de Gaulle 59100 Rbx</text>
<text x="25" y="204.2">Tél : 06 63 07 71 93</text>
</g>
<g font-size="2.2">
<text x="1.7" y="200.6">Mr Eric LELEU</text>
<text x="1" y="204.2">Place de la liberté</text>
<text x="1.7" y="207.7">59287 Guesnain.</text>
</g>
<g font-size="2">
<text x="142.9" y="15.3">10120</text>
<text x="34.4" y="24.9">1000</text>
<text x="66.1" y="24.9">1650</text>
<text x="118" y="24.9">2680</text>
<text x="165.4" y="24.9">1290</text>
<text x="206.8" y="24.9">2160</text>
<text x="248.6" y="24.9">1340</text>
<text x="52.7" y="45.6">350</text>
<text x="111.3" y="45.8">2680</text>
<text x="176.1" y="47.8">450</text>
<text x="194.6" y="45.7">176</text>
<text x="194.6" y="58.8">920</text>
<text x="154.7" y="69.3">1800</text>
<text x="272.5" y="97.3">389</text>
<text x="100.1" y="105.1">4946</text>
<text x="200.6" y="102.8">4949</text>
<text x="115.8" y="116.1">3760</text>
<text x="138.7" y="150.7">940</text>
<text x="38.8" y="160">350</text>
<text x="66.7" y="157">390</text>
<text x="176.9" y="157.2">520</text>
<text x="41.9" y="179.5">1630</text>
<text x="96.8" y="179.5">2170</text>
<text x="194.5" y="177.3">1000</text>
<text x="250.8" y="179.5">950</text>
<text x="266.8" y="179.5">390</text>
<text x="146" y="186.2">10380</text>
</g>
</svg>
